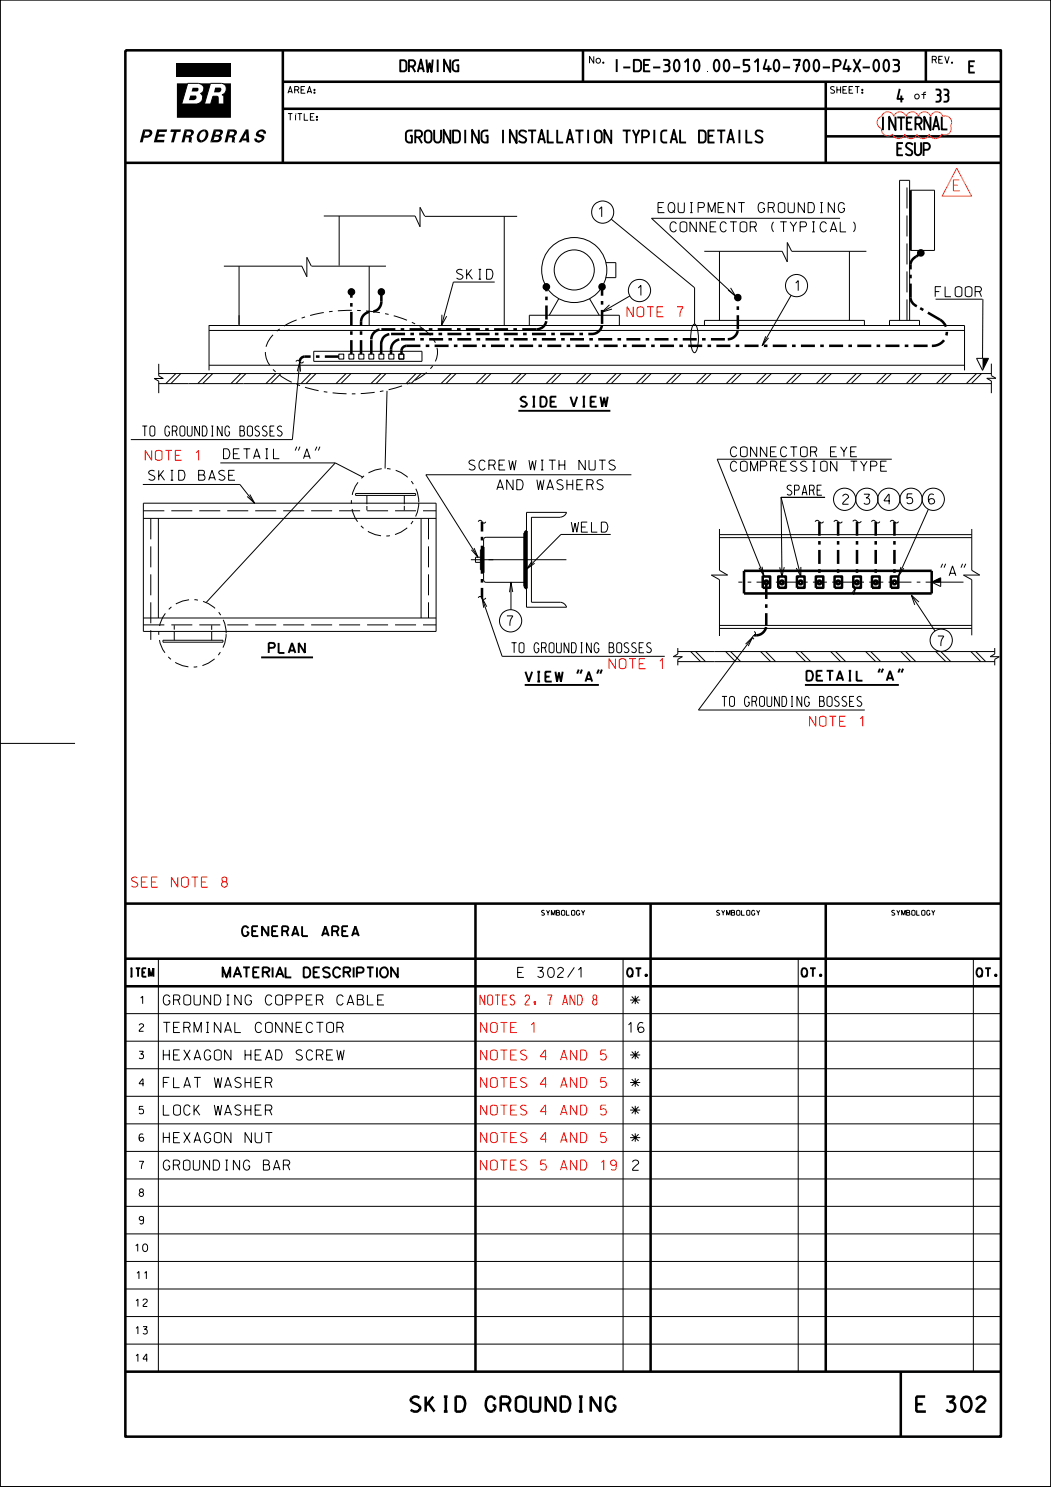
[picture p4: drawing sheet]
<svg xmlns="http://www.w3.org/2000/svg" width="210mm" height="297mm" viewBox="0 0 210 297" stroke-linecap="round" stroke-linejoin="round" font-family="sans-serif">
<g fill="none" stroke="#000" stroke-width=".2">
<path d="M0 0h210v296.9h-210zM39.6 16.6a1.04 1.04 0 0 1 1.1 .9 1.04 1.04 0 0 1-.7 1.2 1.2 1.2 0 0 1 .4 1.3 1.2 1.2 0 0 1-1.2 .8M39.6 16.6h-2.1l-1.2 4.2h2.9M39.6 16.6h.1M43.4 19.2l.2 .3M43.4 19.2h.1M43.6 19.5h.1M44.3 16.6h.1M44.3 16.6a1.19 1.19 0 0 1 .9 1.2 1.19 1.19 0 0 1-.9 1.1l.4 .4M44.3 16.6h-2.2l-1.2 4.2h1.2l.4-1.6h.9M44.7 19.3h.1M44.7 19.3v1.5h-1.1v-1.3"/>
<path d="M210 0v297h-210v-297M39.2 20.8h.1M181.9 38h4.8v12h-4.8M44.7 53.2h15.6M47.8 53.2v11.8M60.3 53.1l1 2.2v-3.9l.9 1.7M62.2 53.2h14.9M67.8 43.1v10M73.8 53.2v11.8M84.8 43.1l-.9-1.7v3.9l-1-2.2h-18.2M84.9 43.2h18.4M98.8 56.3h-8.2l-2.4 8.7"/>
<path d="M100.8 43.2v21.8M111.7 59.7l-2 3.3M117.8 59.7l1.9 3.3M121.1 52.5h1.9v3h-2M122.1 43.8l16.7 13.7v7.2M125.8 59.1l-5.5 3.2M140.7 50.2h15.6l1 2.1v-3.9l.9 1.8h14.9M143.8 50.2v13.8M158.1 59l-5.8 10M167.9 43.6h-37.7l16.8 15.6M169.7 50.2v13.8M186.9 59.8h9.4"/>
<path d="M196.4 59.8l-.1 11.8M31.7 74.6h166.4M31.7 72.7v2.4l.9 .5h-1.8l.9 .5v2.4M31.7 76.6h166.4M35.1 74.6l-2 2M36.1 74.6l-2 2M41.5 74.6l-2 2M41.8 73h150.9M41.8 65h150.9v9M41.8 64.9v9.1M41.8 66h150.9M42.5 74.6l-2 2"/>
<path d="M48.1 74.6l-2 2M49.1 74.6l-2 2M55.1 74.6l-2 2M56.1 74.6l-2 2M59.9 72.2l-1.5 15.6h-32.3M62.1 74.6l-2 2M62.7 70.2h21.6v2h-21.6zM63.1 74.6l-2 2M67.7 70.7h1v1h-1zM69.1 74.6l-2 2M69.7 70.7h1v1h-1zM70.1 74.6l-2 2"/>
<path d="M71.7 70.7h1v1h-1zM73.7 70.7h1v1h-1zM74.2 62.3h.1M75.7 70.7h1v1h-1zM76.1 74.6l-2 2M77.1 74.6l-2 2M77.3 78.1l-.4 15.5M77.7 70.7h1v1h-1zM79.7 70.7h1v1h-1zM83.1 74.6l-2 2M84.1 74.6l-2 2M88.3 62.9l-.1 2.1 1.1-1.9"/>
<path d="M90.1 74.6l-2 2M91.1 74.6l-2 2M97.1 74.6l-2 2M98.1 74.6l-2 2M104.1 74.6l-2 2M105.1 74.6l-2 2M105.8 65v-2h18v2M111.1 74.6l-2 2M112.1 74.6l-2 2M117.1 74.6l-2 2M118.1 74.6l-2 2M121.8 60.9l-1.5 1.4 2-.6"/>
<path d="M123.1 74.6l-2 2M124.1 74.6l-2 2M129.1 74.6l-2 2M130.1 74.6l-2 2M135.1 74.6l-2 2M136.1 74.6l-2 2M138.6 64.8l.2-.1a3.5 3.5 0 0 1 .8 2.9 4.9 4.9 0 0 1-.7 2.8h-.1a2.85 2.85 0 0 1-.8-2.4 5.5 5.5 0 0 1 .6-3.2zM140.8 65v-1h31.9v1M141.1 74.6l-2 2M142.1 74.6l-2 2M147.1 74.6l-2 2M148.1 74.6l-2 2"/>
<path d="M153.1 74.6l-2 2M154.1 74.6l-2 2M159.1 74.6l-2 2M160.1 74.6l-2 2M165.1 74.6l-2 2M166.1 74.6l-2 2M171.1 74.6l-2 2M172.1 74.6l-2 2M177.1 74.6l-2 2M177.7 65v-1h6v1M178.1 74.6l-2 2M179.7 64v-28h2.1v28"/>
<path d="M183.1 74.6l-2 2M184.1 74.6l-2 2M189.1 74.6l-2 2M190.1 74.6l-2 2M195.1 71.6h2.4l-1.2 2.4zM195.1 74.6l-2 2M196.1 74.6l-2 2M198.1 72.6v2.4l.9 .6h-1.8l.9 .5v2.4M28.5 96.8h19.4l3 3.7M44 92.5h23M59.3 89.2l-.3 .8M59.9 89.2l-.3 .8"/>
<path d="M63.3 89.2l-.3 .8M63.9 89.2l-.3 .8M67 92.5l5.5 2.8M67 92.5l-25.8 27.8M71 98.6h12v.4h-12zM73.3 99v1.7M80.8 99v1.7M126.2 94.8h-41.1l10.4 16.5M178.2 91.7h-34.9l9.4 23.4M28.6 100.5h58.5v25.6h-58.5zM28.6 103.5h58.5M31.6 103.5v19.9"/>
<path d="M73.3 101.1v.8M80.8 101v.9M84.1 103.5v19.9M94.1 111.8h19.1M95.6 104.2l.3-.3 .3 .2 .3 .3h.4l.1-.2M96.3 119.4l4 11.7h32.5M96.6 109.8h-.6v4h.6M102.1 116.3v5.5M105.2 107.3h-8.1l-.4 .3-.1 .2v8l.3 .4 8.3 .1M122 106.7h-9.9l-6.9 7M143.8 105.7v8.2l1.6 1h-3.3l1.7 .9v11.2M143.8 106.8h50.4"/>
<path d="M143.8 107.4h50.4M156.2 115.1l-.1-15.8h8.8h-8.8l3.9 15.8M156.7 113.3l-.5 1.8-.4-1.8M160 113.2v1.9l-.9-1.7M162.9 104.2l.4-.3 .4 .3M164.5 104.2l-.4 .3-.4-.3M168.3 104.2l-.4 .3-.9-.6-.4 .3M172.1 104.1l-.3 .3h-.3a.64 .64 0 0 0-1.1-.3M174.1 104.2l.5-.3 .3 .3M175.8 104.2l-.4 .3-.4-.3M177.9 104.2l.4-.3 .4 .3M179.5 104.2l-.4 .3-.4-.3"/>
<path d="M182.1 118.9l4.7 7.1M185.5 101.7l-6 13.4M186.2 116.3h6.3M186.2 116.3l1.8-.9v1.8zM187.9 115.5l-1.5 .7M187.9 115.9l-.7 .3M187.9 116.1l-.2 .1M187.9 116l-.5 .2M187.9 115.7l-1 .5M187.9 115.7l-1.1 .5M187.9 115.6l-1.4 .6M187.9 115.8l-.9 .4"/>
<path d="M187.9 116.1l-.3 .1M187.9 115.9l-.6 .3M187.9 116.2h-.1M188 115.6l-1.3 .6M188.3 112.6l-.3 .8M188.9 112.6l-.3 .8M192.3 112.6l-.3 .8M193 112.6l-.4 .8M194.2 105.7v8.2l1.6 1h-3.3l1.7 .9v11.1M28.6 123.4h58.5M32.6 127.9h12v.4h-12zM34.8 124.9v.9"/>
<path d="M34.8 126.1v1.8M42.3 124.9v.9M42.3 126.1v1.8M106.2 120.3v-17h5.8a1.41 1.41 0 0 0 1.2-1h-8v19h8a1.4 1.4 0 0 0-1.2-1h-5.8M135.4 129.4v1.2l-.9 .6h1.8l-.9 .5v1.2M135.4 132.1h63.4M135.4 130.1h63.4M138 130.1l2 2M139 130.1l2 2M143.8 124.9h50.4M143.8 125.5h50.4M145 130.1l2 2"/>
<path d="M146 130.1l2 2M150.4 127.3l-10.8 14.5h33.2M150.7 126.1l.3 .4-.3 .4M152 130.1l2 2M153 130.1l2 2M159 130.1l2 2M160 130.1l2 2M166 130.1l2 2M167 130.1l2 2M173 130.1l2 2M174 130.1l2 2M180 130.1l2 2"/>
<path d="M181 130.1l2 2M183.6 120.3l-1.5-1.4 .7 1.9M187 130.1l2 2M188 130.1l2 2M194 130.1l2 2M195 130.1l2 2M198.8 129.4v1.2l-1 .6h1.9l-.9 .5v1.2M0 148.5h15M209.9 148.5h.1M31.6 191.5v82.5M124.5 191.5v82.5M159.5 191.5v82.5"/>
<path d="M194.5 191.5v82.5M25 219h175M25 213.5h175M25 202.5h175M25 208h175M25 235.5h175M25 230h175M25 224.5h175M25 257.5h175M25 252h175M25 246.4h175M25 240.9h175"/>
<path d="M25 263h175M25 268.5h175"/>
<circle cx="114.7" cy="53.9" r="4"/>
<circle cx="114.7" cy="53.9" r="6.5"/>
<circle cx="120.4" cy="42.4" r="2.21"/>
<circle cx="127.8" cy="58" r="2.23"/>
<circle cx="159.1" cy="57.1" r="2.22"/>
<circle cx="168.8" cy="99.7" r="2.22"/>
<circle cx="173.2" cy="99.7" r="2.22"/>
<circle cx="177.6" cy="99.7" r="2.23"/>
<circle cx="182" cy="99.7" r="2.23"/>
<circle cx="186.5" cy="99.7" r="2.23"/>
<circle cx="102" cy="124" r="2.22"/>
<circle cx="188.1" cy="127.9" r="2.22"/>
</g>
<path d="M181.2 64v-28M28.6 102h58.5M30.1 103.5v24.3M85.6 103.5v19.9M28.6 124.8h58.5" fill="none" stroke="#000" stroke-width=".2" stroke-dasharray="4.2 1.4" stroke-linecap="butt"/>
<path d="M53 70.3a6.5 6.5 0 0 0 3.8 5.2 29.5 29.5 0 0 0 17.6 2.9 21 21 0 0 0 10.9-4 4.9 4.9 0 0 0 0-8.1 21.8 21.8 0 0 0-11.7-4.2 29.2 29.2 0 0 0-16.8 3 6.8 6.8 0 0 0-3.8 5.2M83.7 100.3a6.7 6.7 0 0 0-9.9-5.9 6.7 6.7 0 0 0-.7 11.5 6.7 6.7 0 0 0 10.5-4.8l.1-.8M187.7 116.3h-40.2M45.2 126.5a6.7 6.7 0 0 0-9.9-5.9 6.7 6.7 0 0 0-.6 11.5 6.7 6.7 0 0 0 10.4-4.8l.1-.8" fill="none" stroke="#000" stroke-width=".2" stroke-dasharray="2.8 1.1 .7 1.1" stroke-linecap="butt"/>
<g fill="none" stroke="#000" stroke-width=".51" stroke-dasharray="2.8 1.1 .7 1.1" stroke-linecap="butt">
<path d="M181.9 59.4v-6.5M181.9 52.9a1.86 1.86 0 0 1 1.2-1.6M59.9 72.2a.99 .99 0 0 1 1-1M67.7 71.2h-6.8M70.2 70.7v-11.9M72.1 70.7v-6.4M72.1 64.3a2.05 2.05 0 0 1 2.1-2M74.2 70.7v-2.9M74.2 67.8a2.05 2.05 0 0 1 2-2M76.2 70.7v-2M76.2 68.7a1.93 1.93 0 0 1 1.9-2M76.2 60.3v-1.5"/>
<path d="M76.2 60.3a1.99 1.99 0 0 1-2 2M76.2 65.8h31M78.1 69.8a2.05 2.05 0 0 1 2.1-2M78.1 66.7h40.2M80.1 67.8h65.3M80.2 70.1a1.02 1.02 0 0 1 1-1M81.2 69.1h105M107.2 65.8a1.99 1.99 0 0 0 2-2M109.2 63.8v-6M118.3 66.7a2.05 2.05 0 0 0 2-2M120.3 64.7v-6.9M145.4 67.8a2.05 2.05 0 0 0 2-2"/>
<path d="M147.4 65.8v-5.9M183.2 61.2a2.03 2.03 0 0 1-1.3-1.8M186.2 69.1a2.82 2.82 0 0 0 2.9-2 2.82 2.82 0 0 0-1.3-3.3M187.8 63.8l-4.6-2.6M96.3 111.8v-7.6M96.3 111.8v7.6M153.1 116.8v8.1M163.7 104.2v10.9M167.5 104.2v10.9M171.2 104.2v10.9M175 104.2v10.9M178.7 104.2v10.9"/>
<path d="M151.1 126.9a2.05 2.05 0 0 0 2-2"/>
</g>
<g fill="none" stroke="#000" stroke-width=".51">
<path d="M25 10.1h175v276.8h-175zM56.5 16.3h143.5M56.5 10.1v22.4M116.5 10.1v6.2M165 16.3v16.2M185 10.1v6.2M25 32.5h175M56.5 21.7h143.5M165 27.2h35M181.9 38v12M70.1 58.2h.3v.3h-.3zM70.1 58.2h.2v.2h-.2z"/>
<path d="M76.1 58.2h.2v.2h-.2zM109 57.1h.3v.3h-.3zM109.1 57.2h.2v.2h-.2zM183.6 50.8l-.5 .5M183.9 50.4h.3v.3h-.3zM183.9 50.4h.2v.2h-.2zM78.1 69.8v.9M80.2 70.1v.6M96.6 109.3v5.1M105 106.3v11M105.2 106v11.5l-.4-.3v-10.7zM148.7 114h37.5v4.5h-37.5z"/>
<path d="M152.4 115.1h1.5v2.3h-1.5zM155.5 115.1h1.5v2.3h-1.5zM159.2 115.1h1.6v2.3h-1.6zM163 115.1h1.5v2.3h-1.5zM166.8 115.1h1.4v2.3h-1.4zM170.5 115.1h1.5v2.3h-1.5zM174.2 115.1h1.6v2.3h-1.6zM178 115.1h1.5v2.3h-1.5zM25 180.5h175M25 191.5h175M25 197h175M95 180.5v93.5"/>
<path d="M130 180.5v93.5M165 180.5v93.5M25 274h175M180 274v12.9"/>
<circle cx="70.2" cy="58.3" r=".41"/>
<circle cx="70.2" cy="58.3" r=".3"/>
<circle cx="70.2" cy="58.3" r=".5"/>
<circle cx="76.2" cy="58.3" r=".3"/>
<circle cx="76.2" cy="58.3" r=".4"/>
<circle cx="76.2" cy="58.3" r=".5"/>
<circle cx="76.2" cy="58.3" r=".21"/>
<circle cx="109.2" cy="57.3" r=".5"/>
<circle cx="109.2" cy="57.3" r=".4"/>
<circle cx="109.2" cy="57.3" r=".3"/>
<circle cx="120.3" cy="57.3" r=".3"/>
<circle cx="120.3" cy="57.3" r=".5"/>
<circle cx="120.3" cy="57.3" r=".11"/>
<circle cx="120.3" cy="57.3" r=".39"/>
<circle cx="120.3" cy="57.3" r=".21"/>
<circle cx="147.4" cy="59.4" r=".5"/>
<circle cx="184" cy="50.5" r=".29"/>
<circle cx="184" cy="50.5" r=".4"/>
<circle cx="184" cy="50.5" r=".5"/>
<circle cx="153.1" cy="116.3" r=".38"/>
<circle cx="156.2" cy="116.3" r=".37"/>
<circle cx="160" cy="116.3" r=".37"/>
<circle cx="163.7" cy="116.3" r=".38"/>
<circle cx="167.5" cy="116.3" r=".37"/>
<circle cx="171.2" cy="116.3" r=".37"/>
<circle cx="175" cy="116.3" r=".38"/>
<circle cx="178.7" cy="116.3" r=".37"/>
</g>
<path d="M103.6 82.1h18.4M52.2 131.3h10.3M104.8 136.8h14.9M115.6 133.7l-.3 .8M116.3 133.7l-.3 .8M119.7 133.7l-.4 .8M120.3 133.7l-.4 .8M160.8 136.8h18.8M175.8 133.6l-.3 .7M176.5 133.6l-.4 .7M179.8 133.6l-.3 .7M180.4 133.6l-.3 .7" fill="none" stroke="#000" stroke-width=".38"/>
<g fill="#000">
<path d="M35.3 12.7h10.8v2.6h-10.8zM196.3 71.6h1.2l-1.2 2.4z"/>
<path d="M38 19.1l1.1-.1a.53 .53 0 0 1 .1 .6 .53 .53 0 0 1-.5 .4h-1z" fill-rule="evenodd"/>
<path d="M38.5 17.5h.9a.39 .39 0 0 1 .3 .4 .39 .39 0 0 1-.3 .4h-1.1z" fill-rule="evenodd"/>
<path d="M43 17.5h1a.53 .53 0 0 1 .2 .6 .53 .53 0 0 1-.5 .3h-.9z" fill-rule="evenodd"/>
<path d="M28.6 25.9l.4 .4-.5 2.1h-.6z" fill-rule="evenodd"/>
<path d="M28.6 25.9h1.2a.77 .77 0 0 1 .7 .7 .77 .77 0 0 1-.7 .8l-1.1 .1 .2-.4h.5a.43 .43 0 0 0 .5-.3 .43 .43 0 0 0-.2-.5h-.7z" fill-rule="evenodd"/>
<path d="M31.4 25.9h2l-.1 .4h-1.5l-.1 .5h1.2l-.1 .5h-1.2l-.2 .6h1.4v.5h-2.1z" fill-rule="evenodd"/>
<path d="M34.1 25.9h2.1l-.1 .4h-.8l-.6 2.1h-.5l.5-2.1h-.7z" fill-rule="evenodd"/>
<path d="M35.3 16.6h2.2l-1.2 4.2h2.9a1.2 1.2 0 0 0 1.2-.8 1.2 1.2 0 0 0-.4-1.3 1.04 1.04 0 0 0 .7-1.2 1.04 1.04 0 0 0-1.1-.9h2.5l-1.2 4.2h1.2l.4-1.6 1 .1 .1 1.5h1.1v-1.5l-.4-.4a1.19 1.19 0 0 0 .9-1.1 1.19 1.19 0 0 0-.9-1.2h1.8v6.9h-10.8z" fill-rule="evenodd"/>
<path d="M36.9 25.9l.5 .4-.6 2.1h-.5z" fill-rule="evenodd"/>
<path d="M36.9 25.9h1.2a.65 .65 0 0 1 .7 .5 .65 .65 0 0 1-.5 .7l-.2 .1a1.15 1.15 0 0 1 .1 1.2h-.5v-.1a.6 .6 0 0 0-.2-.9h-.5l.2-.4h.5a.39 .39 0 0 0 .5-.2 .39 .39 0 0 0-.3-.5h-.5z" fill-rule="evenodd"/>
<path d="M38.2 28.4l.1 .1z" fill-rule="evenodd"/>
<path d="M39.9 26.2l.9-.3v.4a.85 .85 0 0 0-1 .9v.4l.4 .4 .1 .5a.96 .96 0 0 1-1-.6 .96 .96 0 0 1 .1-1z" fill-rule="evenodd"/>
<path d="M40.8 25.9a1.02 1.02 0 0 1 .9 .6 1.02 1.02 0 0 1-.3 1.1l-.6 .6-.5 .3-.1-.5a1.09 1.09 0 0 0 .6-1.8z" fill-rule="evenodd"/>
<path d="M42.7 25.9l.5 .4-.5 1.7-.7 .4z" fill-rule="evenodd"/>
<path d="M42.7 25.9h1.3a.62 .62 0 0 1 .6 .6 .62 .62 0 0 1-.6 .6 .78 .78 0 0 1 .2 .9 .78 .78 0 0 1-.8 .4h-1.4l.7-.4h.7a.33 .33 0 0 0 .4-.3 .33 .33 0 0 0-.3-.4h-.6l.1-.4h.6a.33 .33 0 0 0 .4-.2 .33 .33 0 0 0-.3-.4h-.5z" fill-rule="evenodd"/>
<path d="M45.5 25.9l.5 .4-.6 2.1h-.5z" fill-rule="evenodd"/>
<path d="M45.5 25.9h1.2a.69 .69 0 0 1 .7 .7 .69 .69 0 0 1-.7 .6l.3 .4-.2 .8h-.5v-.1a.62 .62 0 0 0-.2-.9h-.4l.1-.4h.5a.39 .39 0 0 0 .5-.2 .39 .39 0 0 0-.3-.5h-.5z" fill-rule="evenodd"/>
<path d="M46.8 28.4l.1 .1z" fill-rule="evenodd"/>
<path d="M49.1 25.9l.1 .8-1 1.7h-.5z" fill-rule="evenodd"/>
<path d="M49.1 25.9h.5l.2 2.5h-.5l-.1-.3h-.8l.2-.4h.6z" fill-rule="evenodd"/>
<path d="M51.5 26.2a.89 .89 0 0 1 1-.4 .89 .89 0 0 1 .6 .9h-.5a.44 .44 0 0 0-.5-.5 .44 .44 0 0 0-.3 .6h.1a.79 .79 0 0 1 .9 .7 .79 .79 0 0 1-.8 .9 .77 .77 0 0 1-.8 0 .77 .77 0 0 1-.4-.8l.5 .1a.47 .47 0 0 0 .5 .3 .47 .47 0 0 0 .5-.4l-.4-.2a.66 .66 0 0 1-.8-.4 .66 .66 0 0 1 .4-.8z" fill-rule="evenodd"/>
<path d="M51.7 28.4l.1 .1z" fill-rule="evenodd"/>
</g>
<path d="M176.1 23.2a1.29 1.29 0 0 1 1.3-.9 1.29 1.29 0 0 1 1.2 .9 1.27 1.27 0 0 1 1.2-.9 1.27 1.27 0 0 1 1.2 .9 1.27 1.27 0 0 1 1.3-.9 1.27 1.27 0 0 1 1.2 .9 1.29 1.29 0 0 1 1.2-.9 1.29 1.29 0 0 1 1.2 .9 1.27 1.27 0 0 1 1.3-.9 1.27 1.27 0 0 1 1.2 .9 1.29 1.29 0 0 1 1.5 .4 1.29 1.29 0 0 1 0 1.5M176.1 25.7a1.29 1.29 0 0 0 .7 1.3 1.29 1.29 0 0 0 1.5-.2 1.29 1.29 0 0 0 1.3 .9 1.29 1.29 0 0 0 1.2-.9 1.27 1.27 0 0 0 1.2 .9 1.27 1.27 0 0 0 1.2-.9 1.27 1.27 0 0 0 1.2 .9 1.27 1.27 0 0 0 1.3-.9 1.29 1.29 0 0 0 1.2 .9 1.29 1.29 0 0 0 1.2-.9M191.2 33.6l2.9 5.6h-5.9z" fill="none" stroke="#ff7f00" stroke-width=".2"/>
<g font-size="3">
<text x="82.1" y="281.9">SKID GROUNDING</text>
<text x="183.1" y="281.9">E 302</text>
</g>
<g font-size="2.7">
<text x="179.2" y="20.4">4</text>
<text x="186.9" y="20.4">33</text>
<text x="81" y="28.6">GROUNDING INSTALLATION TYPICAL DETAILS</text>
<text x="175.8" y="26">INTERNAL</text>
<text x="179.2" y="31.1">ESUP</text>
</g>
<text font-size="2.6" x="122.5" y="14.4">I-DE-3010.00-5140-700-P4X-003</text>
<g font-size="2.5">
<text x="79.8" y="14.4">DRAWING</text>
<text x="193.5" y="14.6">E</text>
</g>
<text font-size="2.2" fill="#ff7f00" x="190.5" y="38.1">E</text>
<g font-size="2">
<text x="119.6" y="43.3">1</text>
<text x="131.5" y="42.5">EQUIPMENT GROUNDING</text>
<text x="133.9" y="46.3">CONNECTOR (TYPICAL)</text>
<text x="91.2" y="55.8">SKID</text>
<text x="127.4" y="59">1</text>
<text x="145" y="58.3" transform="rotate(50 145 58.3)">E</text>
<text x="158.8" y="58">1</text>
<text x="186.9" y="59.3">FLOOR</text>
<text x="152.4" y="66.8" transform="rotate(120 152.4 66.8)">E</text>
<text x="60.7" y="74.3" transform="rotate(-85 60.7 74.3)">E</text>
<text x="104" y="81.2">SIDE VIEW</text>
<text x="28.4" y="87.1">TO GROUNDING BOSSES</text>
<text x="29.7" y="95.9">SKID BASE</text>
<text x="44.6" y="91.6">DETAIL &quot;A&quot;</text>
<text x="92.5" y="93.9">SCREW WITH NUTS</text>
<text x="146" y="94.1">COMPRESSION TYPE</text>
<text x="146" y="91.2">CONNECTOR EYE</text>
<text x="48.9" y="99.6" transform="rotate(52 48.9 99.6)">E</text>
<text x="98.1" y="97.8">AND WASHERS</text>
<text x="157.3" y="98.9">SPARE</text>
<text x="168.4" y="100.7">2</text>
<text x="172.6" y="100.7">3</text>
<text x="176.6" y="100.7">4</text>
<text x="181.2" y="100.6">5</text>
<text x="185.5" y="100.7">6</text>
<text x="114.2" y="106.3">WELD</text>
<text x="93.6" y="110.2" transform="rotate(58 93.6 110.2)">E</text>
<text x="105.9" y="111.6" transform="rotate(134 105.9 111.6)">E</text>
<text x="151" y="113.7" transform="rotate(69 151 113.7)">E</text>
<text x="179.4" y="112.9" transform="rotate(114 179.4 112.9)">E</text>
<text x="103.1" y="118.3" transform="rotate(-91 103.1 118.3)">E</text>
<text x="187.7" y="115">&quot;A&quot;</text>
<text x="97.9" y="120.9" transform="rotate(-110 97.9 120.9)">E</text>
<text x="101.3" y="125">7</text>
<text x="53.7" y="130.4">PLAN</text>
<text x="102.2" y="130.4">TO GROUNDING BOSSES</text>
<text x="150" y="129.4" transform="rotate(-54 150 129.4)">E</text>
<text x="187.4" y="129">7</text>
<text x="105" y="136.2">VIEW &quot;A&quot;</text>
<text x="161.2" y="136">DETAIL &quot;A&quot;</text>
<text x="144.3" y="141.1">TO GROUNDING BOSSES</text>
<text x="48.4" y="187">GENERAL AREA</text>
<text x="44.5" y="195.2">MATERIAL DESCRIPTION</text>
<text x="103.4" y="195.2">E 302/1</text>
<text x="32.6" y="200.7">GROUNDING COPPER CABLE</text>
<text x="126.1" y="200.7">*</text>
<text x="32.6" y="206.2">TERMINAL CONNECTOR</text>
<text x="125.4" y="206.2">16</text>
<text x="32.6" y="211.7">HEXAGON HEAD SCREW</text>
<text x="126.1" y="211.7">*</text>
<text x="32.6" y="217.2">FLAT WASHER</text>
<text x="126.1" y="217.2">*</text>
<text x="32.6" y="222.7">LOCK WASHER</text>
<text x="126.1" y="222.7">*</text>
<text x="32.6" y="228.2">HEXAGON NUT</text>
<text x="32.6" y="233.7">GROUNDING BAR</text>
<text x="126.1" y="228.2">*</text>
<text x="126.4" y="233.7">2</text>
</g>
<g font-size="2" fill="#f00">
<text x="125.3" y="63.3">NOTE 7</text>
<text x="29" y="91.9">NOTE 1</text>
<text x="121.7" y="133.6">NOTE 1</text>
<text x="161.7" y="145.1">NOTE 1</text>
<text x="26.3" y="177.2">SEE NOTE 8</text>
<text x="95.9" y="200.7">NOTES 2, 7 AND 8</text>
<text x="96" y="206.2">NOTE 1</text>
<text x="96" y="211.7">NOTES 4 AND 5</text>
<text x="96" y="217.2">NOTES 4 AND 5</text>
<text x="96" y="222.7">NOTES 4 AND 5</text>
<text x="96" y="233.7">NOTES 5 AND 19</text>
<text x="96" y="228.2">NOTES 4 AND 5</text>
</g>
<g font-size="1.7">
<text x="25.8" y="195.1">ITEM</text>
<text x="125.3" y="195.1">QT.</text>
<text x="160.1" y="195.1">QT.</text>
<text x="195.1" y="195.1">QT.</text>
</g>
<g font-size="1.5">
<text x="171" y="119.1" transform="rotate(-64 171 119.1)">E</text>
<text x="28" y="200.5">1</text>
<text x="27.8" y="206">2</text>
<text x="27.8" y="211.5">3</text>
<text x="27.8" y="217">4</text>
<text x="27.8" y="228">6</text>
<text x="27.8" y="222.5">5</text>
<text x="27.8" y="233.5">7</text>
<text x="27.8" y="239">8</text>
<text x="27.8" y="244.5">9</text>
<text x="27" y="250">10</text>
<text x="27.3" y="255.5">11</text>
<text x="27.1" y="261">12</text>
<text x="27.1" y="266.5">13</text>
<text x="27.1" y="271.9">14</text>
</g>
<g font-size="1.3">
<text x="117.8" y="12.6">No.</text>
<text x="186.3" y="12.6">REV.</text>
<text x="57.5" y="18.6">AREA:</text>
<text x="165.9" y="18.6">SHEET:</text>
<text x="182.8" y="19.8">of</text>
<text x="57.5" y="24">TÍTLE:</text>
</g>
<g font-size="1">
<text x="108.2" y="182.8">SYMBOLOGY</text>
<text x="143.2" y="182.8">SYMBOLOGY</text>
<text x="178.2" y="182.8">SYMBOLOGY</text>
</g>
</svg>
